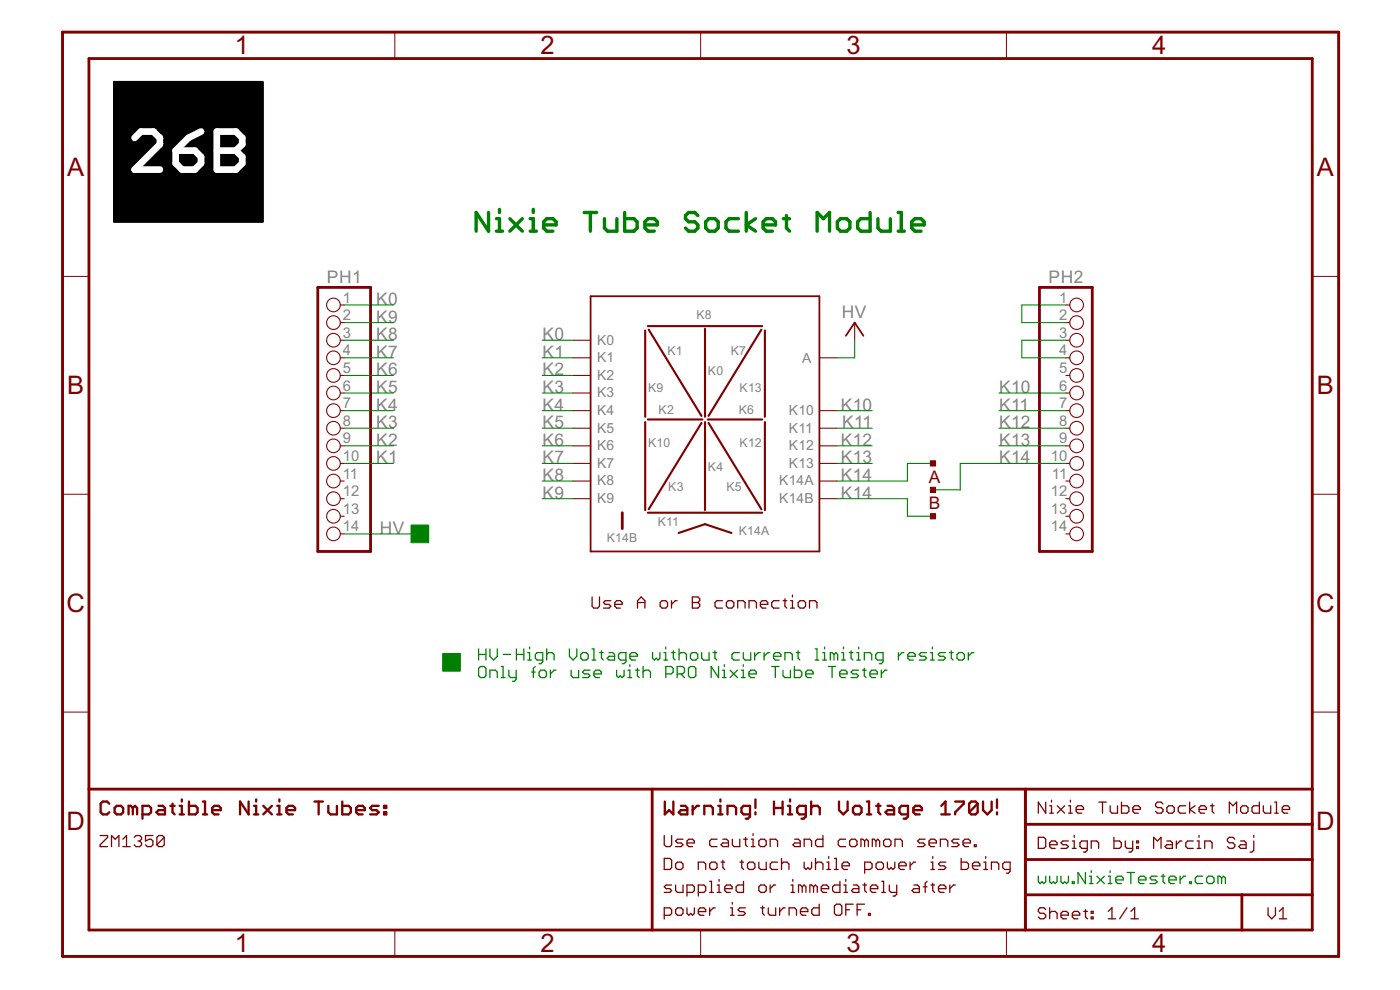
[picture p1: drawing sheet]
<svg xmlns="http://www.w3.org/2000/svg" width="420mm" height="297mm" viewBox="0 0 420 297" stroke-linecap="round" stroke-linejoin="round" font-family="sans-serif">
<g fill="none" stroke="#800000" stroke-width=".38">
<path d="M177.7 179.1v2.8l.5 .6h1.2l.5-.6v-2.8M207.8 179.1h1.6l.6 .6v.5l-.6 .6 .6 .5v.6l-.6 .6h-1.6zM235.6 179.7v2.2l.5 .6M237.8 178.6v.5M183.3 180.2h-1.6l-.6 .6 .6 .5h1.1l.5 .6-.5 .6h-1.7M184.5 181.3h2.2v-.5l-.5-.6h-1.1l-.6 .6v1.1l.6 .6h1.1M191.3 182.5v-2.3l1.1-1.1 1.1 1.1v2.3M191.3 180.8h2.2M198.1 180.8l.6-.6h1.1l.5 .6v1.1l-.5 .6h-1.1l-.6-.6zM201.5 180.2v2.3M203.2 180.2h-.6l-1.1 1.1M207.8 180.8h1.6"/>
<path d="M216.8 180.2h-1.7l-.5 .6v1.1l.5 .6h1.7M218 180.8l.5-.6h1.1l.6 .6v1.1l-.6 .6h-1.1l-.5-.6zM221.4 182.5v-2.3h1.7l.5 .6v1.7M224.8 182.5v-2.3h1.7l.5 .6v1.7M228.2 181.3h2.2v-.5l-.5-.6h-1.1l-.6 .6v1.1l.6 .6h1.1M233.8 180.2h-1.6l-.6 .6v1.1l.6 .6h1.6M235 180.2h1.1M237.3 182.5h1.1M237.3 180.2h.5v2.3M239.5 180.8l.6-.6h1.1l.6 .6v1.1l-.6 .6h-1.1l-.6-.6zM243 182.5v-2.3h1.6l.6 .6v1.7M30.1 250.7h2.2v.5l-2.2 2.3v.5h2.2"/>
<path d="M33.5 254v-3.3l1.1 1.1 1.1-1.1v3.3M36.9 254h2.2M36.9 251.8l1.1-1.1v3.3M40.3 251.2l.5-.5h1.1l.6 .5v.6l-.6 .5M41.4 252.3h.5M41.9 252.3l.6 .6v.6l-.6 .5h-1.1l-.5-.5M45.9 250.7h-2.2v1.6l1.1-.5h.5l.6 .5v1.2l-.6 .5h-1.1l-.5-.5M49.3 251.2v2.3l-.6 .5h-1.1l-.5-.5M49.3 251.2l-.6-.5h-1.1l-.5 .5v2.3M49.3 251.2l-2.2 2.3M199.3 250.7v2.8l.6 .5h1.1l.6-.5v-2.8M199.3 257.6h1.7l.6 .5v2.2l-.6 .6h-1.7z"/>
<path d="M202.8 259.2l.5-.5h1.1l.6 .5v1.1l-.6 .6h-1.1l-.5-.6zM205 251.8h-1.7l-.5 .5 .5 .6h1.1l.6 .6-.6 .5h-1.6M206.2 252.9h2.2v-.6l-.6-.5h-1.1l-.5 .5v1.2l.5 .5h1.1M213 259.2l.5-.5h1.2l.5 .5v1.1l-.5 .6h-1.2l-.5-.6zM215.2 251.8h-1.7l-.5 .5v1.2l.5 .5h1.7M216.4 258.7h1.1M216.9 251.8h1.1l.6 .5v1.7h-1.7l-.5-.5 .5-.6h1.7M216.9 258.1v2.2l.6 .6M219.8 251.8v1.7l.5 .5h1.7v-2.2M222.1 258.7h1.1M222.6 258.1v2.2l.6 .6M223.2 251.8h1.1"/>
<path d="M223.8 251.2v2.3l.5 .5M224.3 259.2l.6-.5h1.1l.5 .5v1.1l-.5 .6h-1.1l-.6-.6zM225.5 254h1.1M225.5 251.8h.5v2.2M226 250.1v.6M227.7 252.3l.6-.5h1.1l.6 .5v1.2l-.6 .5h-1.1l-.6-.5zM227.7 258.7v1.6l.6 .6h1.7v-2.2M231.1 254v-2.2h1.7l.6 .5v1.7M233.4 258.7h-1.7l-.6 .5v1.1l.6 .6h1.7M234.5 259.2l.6-.5h1.1l.6 .5v1.7M234.5 257.6v3.3M238.5 251.8h1.1l.6 .5v1.7h-1.7l-.5-.5 .5-.6h1.7"/>
<path d="M241.3 254v-2.2h1.7l.6 .5v1.7M241.3 258.7v1.6l.6 .6 .6-.6 .5 .6 .6-.6v-1.6M244.8 259.2l.5-.5h1.1l.6 .5v1.7M244.8 257.6v3.3M247 250.7v3.3h-1.7l-.5-.5v-1.2l.5-.5h1.7M248.2 258.7h.5v2.2M248.7 257v.6M250.4 257.6h.6v3.3M252.7 259.8h2.2v-.6l-.5-.5h-1.1l-.6 .5v1.1l.6 .6h1.1M253.8 251.8h-1.7l-.5 .5v1.2l.5 .5h1.7M255 252.3l.5-.5h1.1l.6 .5v1.2l-.6 .5h-1.1l-.5-.5zM259.5 252.3l-.6-.5h-.5v2.2"/>
<path d="M259.5 252.3v1.7M259.5 252.3l.5-.5 .6 .5v1.7M262.9 252.3l-.6-.5h-.5v2.2M262.9 252.3v1.7M262.9 252.3l.5-.5 .6 .5v1.7M263.5 258.7h1.1l.5 .5v1.1l-.5 .6h-1.1l-.6-.6v-1.1zM265.2 252.3l.5-.5h1.1l.6 .5v1.2l-.6 .5h-1.1l-.5-.5zM266.3 258.7v1.6l.6 .6 .5-.6 .6 .6 .5-.6v-1.6M268.6 254v-2.2h1.7l.5 .5v1.7M269.7 259.8h2.2v-.6l-.5-.5h-1.1l-.6 .5v1.1l.6 .6h1.1M273.1 258.7v2.2M274.8 258.7h-.6l-1.1 1.1"/>
<path d="M277.6 251.8h-1.7l-.5 .5 .5 .6h1.2l.5 .6-.5 .5h-1.7M278.8 252.9h2.2v-.6l-.5-.5h-1.1l-.6 .5v1.2l.6 .5h1.1M279.4 258.7h.5v2.2M279.9 257v.6M282.2 254v-2.2h1.7l.5 .5v1.7M283.9 258.7h-1.7l-.6 .5 .6 .6h1.1l.6 .5-.6 .6h-1.7M287.8 251.8h-1.6l-.6 .5 .6 .6h1.1l.5 .6-.5 .5h-1.7M288.5 257.6v3.3h1.6l.6-.6v-1.1l-.6-.5h-1.6M289 252.9h2.2v-.6l-.5-.5h-1.1l-.6 .5v1.2l.6 .5h1.1M291.8 259.8h2.3v-.6l-.6-.5h-1.1l-.6 .5v1.1l.6 .6h1.1M292.4 253.5h.6v.5h-.6zM295.3 258.7h.5v2.2"/>
<path d="M295.8 257v.6M311.6 251.2h1.7l.5 .6v2.2l-.5 .6h-1.7zM313.8 240.7v3.3l-2.2-3.3v3.3M315 241.8h.6v2.2M315 244h1.1M315 253.4h2.2v-.5l-.5-.6h-1.1l-.6 .6v1.1l.6 .6h1.1M315.6 240.1v.6M317.3 241.8l2.2 2.2M319.5 241.8l-2.2 2.2M320.6 252.3h-1.6l-.6 .6 .6 .5h1.1l.5 .6-.5 .6h-1.7M320.7 241.8h.5v2.2M320.7 244h1.1"/>
<path d="M321.2 240.1v.6M321.8 254.6h1.1M321.8 252.3h.6v2.3M322.4 250.7v.5M323 242.9h2.2v-.6l-.6-.5h-1.1l-.5 .5v1.1l.5 .6h1.1M326.3 254.6h-1.6l-.6-.6v-1.1l.6-.6h1.6v2.8l-.5 .6h-.6M327.5 254.6v-2.3h1.7l.5 .6v1.7M329.8 240.7h2.2M330.9 240.7v3.3M333.2 241.8v1.6l.5 .6h1.7v-2.2M334.3 251.2v3.4h1.7l.5-.6v-1.1l-.5-.6h-1.7M336.6 240.7v3.3h1.6l.6-.6v-1.1l-.6-.5h-1.6"/>
<path d="M337.7 252.3v1.7l.6 .6h1.6M339.9 252.3v2.8l-.5 .6h-.6M340 242.9h2.2v-.6l-.5-.5h-1.2l-.5 .5v1.1l.5 .6h1.2M341.1 254h.6v.6h-.6zM341.1 252.3h.6v.6h-.6zM346.2 254.6v-3.4l1.1 1.1 1.1-1.1v3.4M349 241.2l-.5-.5h-1.2l-.5 .5v.6l.5 .5h1.2l.5 .6v.5l-.5 .6h-1.2l-.5-.6M350.2 252.3h1.1l.6 .6v1.7h-1.7l-.6-.6 .6-.6h1.7M350.8 241.8h1.1l.5 .5v1.1l-.5 .6h-1.1l-.6-.6v-1.1zM353 252.3v2.3M354.7 252.3h-.6l-1.1 1.1M355.8 241.8h-1.6l-.6 .5v1.1l.6 .6h1.6"/>
<path d="M357 240.7v3.3M358.1 252.3h-1.7l-.5 .6v1.1l.5 .6h1.7M358.7 241.8l-1.7 1.1 1.7 1.1M359.3 252.3h.5v2.3M359.3 254.6h1.1M359.8 250.7v.5M359.9 242.9h2.2v-.6l-.6-.5h-1.1l-.5 .5v1.1l.5 .6h1.1M361.5 254.6v-2.3h1.7l.6 .6v1.7M363.2 241.8h1.2M363.8 241.2v2.2l.6 .6M368.9 244v-3.3l1.1 1.1 1.1-1.1v3.3M370.6 251.8l-.6-.6h-1.1l-.5 .6v.5l.5 .6h1.1l.6 .5v.6l-.6 .6h-1.1l-.5-.6"/>
<path d="M372.3 242.3l.6-.5h1.1l.5 .5v1.1l-.5 .6h-1.1l-.6-.6zM372.3 252.3h1.1l.6 .6v1.7h-1.7l-.5-.6 .5-.6h1.7M376.3 252.3v2.8l-.6 .6h-.5M376.3 250.7v.5M378 240.7v3.3h-1.7l-.6-.6v-1.1l.6-.5h1.7M379.1 241.8v1.6l.6 .6h1.7v-2.2M382.5 244h1.1M382.5 240.7h.6v3.3M384.8 242.9h2.2v-.6l-.5-.5h-1.1l-.6 .5v1.1l.6 .6h1.1M199.3 274.6h1.7l.6-.5v-1.1l-.6-.6h-1.7v3.3M201.6 265.5h-1.7l-.6 .6 .6 .5h1.1l.6 .6-.6 .6h-1.7M202.8 265.5v1.7l.5 .6h1.7v-2.3"/>
<path d="M203.3 272.4h1.1l.6 .6v1.1l-.6 .5h-1.1l-.5-.5v-1.1zM206.2 267.8h1.6l.6-.6v-1.1l-.6-.6h-1.6v3.4M206.2 272.4v1.7l.5 .5 .6-.5 .5 .5 .6-.5v-1.7M209.6 260.9v-2.2h1.6l.6 .5v1.7M209.6 267.8h1.6l.6-.6v-1.1l-.6-.6h-1.6v3.4M209.6 273.5h2.2v-.5l-.6-.6h-1.1l-.5 .6v1.1l.5 .5h1.1M213 272.4v2.2M213 267.8h1.1M213 264.4h.5v3.4M214.7 272.4h-.6l-1.1 1.1M215.2 267.8h1.2M215.2 265.5h.6v2.3"/>
<path d="M215.8 263.9v.5M217.5 266.6h2.2v-.5l-.5-.6h-1.1l-.6 .6v1.1l.6 .6h1.1M219.2 272.4h.6v2.2M219.2 274.6h1.1M219.8 270.7v.6M223.1 264.4v3.4h-1.6l-.6-.6v-1.1l.6-.6h1.6M223.7 272.4h-1.7l-.5 .6 .5 .5h1.2l.5 .6-.5 .5h-1.7M227.7 266.1l.6-.6h1.1l.6 .6v1.1l-.6 .6h-1.1l-.6-.6zM228.3 272.4h1.1M228.9 271.8v2.3l.5 .5M230.6 272.4v1.7l.5 .5h1.7v-2.2M231.1 265.5v2.3"/>
<path d="M232.8 265.5h-.6l-1.1 1.1M234 272.4v2.2M235.6 272.4h-.5l-1.1 1.1M236.8 274.6v-2.2h1.7l.5 .6v1.6M237.4 267.8h1.1M237.4 265.5h.5v2.3M237.9 263.9v.5M240.2 273.5h2.2v-.5l-.5-.6h-1.1l-.6 .6v1.1l.6 .5h1.1M240.7 266.1l-.5-.6h-.6v2.3M240.7 266.1v1.7M240.7 266.1l.6-.6 .6 .6v1.7M244.2 266.1l-.6-.6h-.5v2.3"/>
<path d="M244.2 266.1v1.7M244.2 266.1l.5-.6 .6 .6v1.7M245.9 271.3v3.3h-1.7l-.6-.5v-1.1l.6-.6h1.7M246.5 266.6h2.2v-.5l-.6-.6h-1.1l-.5 .6v1.1l.5 .6h1.1M248.2 260.9h1.1M250.4 260.9h1.1M250.4 271.8l.6-.5h1.1l.5 .5v2.3l-.5 .5h-1.1l-.6-.5zM252.1 264.4v3.4h-1.7l-.5-.6v-1.1l.5-.6h1.7M253.3 267.8h1.1M253.3 265.5h.5v2.3M253.8 263.9v.5M253.8 273h1.2"/>
<path d="M256.1 271.3h-2.3v3.3M256.1 265.5h1.1l.6 .6v1.7h-1.7l-.6-.6 .6-.6h1.7M257.2 273h1.1M258.9 265.5h1.2M259.5 271.3h-2.3v3.3M259.5 260.9h1.7l.5-.6v-1.1l-.5-.5h-1.7v3.3M259.5 265v2.2l.6 .6M260.6 274.1h.6v.5h-.6zM261.2 266.6h2.2v-.5l-.5-.6h-1.1l-.6 .6v1.1l.6 .6h1.1M264.6 264.4h.6v3.4M264.6 267.8h1.1M266.9 265.5v1.7l.5 .6h1.7"/>
<path d="M269.1 265.5v2.8l-.6 .6h-.5M274.3 265.5h1.1l.5 .6v1.7h-1.6l-.6-.6 .6-.6h1.6M277.1 266.1h1.1M278.2 264.4l-.5 .6v2.8M279.4 260.9h1.1M279.4 265.5h1.1M279.9 265v2.2l.6 .6M281.6 266.6h2.3v-.5l-.6-.6h-1.1l-.6 .6v1.1l.6 .6h1.1M285.1 265.5v2.3M286.7 265.5h-.5l-1.1 1.1M295.3 260.9h1.1M297.5 260.9v-2.2h1.7l.5 .5v1.7"/>
<path d="M303.1 260.9h-1.6l-.6-.6v-1.1l.6-.5h1.6v2.8l-.5 .5h-.6M313.8 272.9l-.5-.5h-1.1l-.6 .5v.6l.6 .5h1.1l.5 .6v.5l-.5 .6h-1.1l-.6-.6M315 272.4v3.3M315 274l.6-.5h1.1l.5 .5v1.7M318.4 274.6h2.2v-.6l-.5-.5h-1.1l-.6 .5v1.1l.6 .6h1.1M321.8 274.6h2.2v-.6l-.5-.5h-1.1l-.6 .5v1.1l.6 .6h1.1M325.2 273.5h1.1M325.8 272.9v2.2l.5 .6M327.5 273.5h.6v.5h-.6zM327.5 275.1h.6v.6h-.6zM332.6 275.7h2.2M332.6 273.5l1.1-1.1v3.3"/>
<path d="M338.2 272.4l-2.2 3.3M339.4 275.7h2.2M339.4 273.5l1.1-1.1v3.3M380.6 272.4v2.2l1.1 1.1 1.1-1.1v-2.2M383.9 273.5l1.2-1.1v3.3M383.9 275.7h2.3"/>
</g>
<path d="M18.8 9.6h383v277.4h-383zM26.7 17.6h367.1v261.4h-367.1zM95.4 86.2h15.8v79.3h-15.8zM312 86.2h15.8v79.3h-15.8zM186.8 153.8v4.8M26.7 236.8h367.1M195.7 236.8v42.2M307.7 236.8v42.2M307.7 247.3h86.1M307.7 257.9h86.1M307.7 268.5h86.1M372.7 268.5v10.5" fill="none" stroke="#800000" stroke-width=".85"/>
<g fill="none" stroke="#800000" stroke-width=".7">
<path d="M54.6 239.9v.6M76.9 239.9v.6M83.8 239.9v.6M216.2 239.9v.6M226.7 239.9v2.5M237.1 239.9v.6M299.2 239.9v2.5M32.8 241.1l-.7-.6h-1.2l-.7 .6v2.6l.7 .6h1.2l.7-.6M35 241.8h1.3l.7 .6v1.3l-.7 .6h-1.3l-.6-.6v-1.3zM39.9 242.4l-.7-.6h-.6v2.5M39.9 242.4v1.9M39.9 242.4l.6-.6 .6 .6v1.9"/>
<path d="M42.8 244.3h1.9l.6-.6v-1.3l-.6-.6h-1.9v3.8M47.6 241.8h1.3l.6 .6v1.9h-1.9l-.7-.6 .7-.6h1.9M51.1 241.8h1.3M51.8 241.1v2.6l.6 .6M53.9 241.8h.7v2.5M53.9 244.3h1.3M56.7 240.5v3.8h1.9l.7-.6v-1.3l-.7-.6h-1.9M60.9 244.3h1.3M60.9 240.5h.6v3.8M63.7 243.1h2.6v-.7l-.7-.6h-1.3l-.6 .6v1.3l.6 .6h1.3M74.6 240.5v3.8l-2.5-3.8v3.8M76.2 241.8h.7v2.5"/>
<path d="M76.2 244.3h1.3M79 241.8l2.6 2.5M81.6 241.8l-2.6 2.5M83.2 241.8h.6v2.5M83.2 244.3h1.3M86 243.1h2.6v-.7l-.7-.6h-1.3l-.6 .6v1.3l.6 .6h1.3M94.4 240.5h2.5M95.6 240.5v3.8M98.5 241.8v1.9l.7 .6h1.9v-2.5M102.7 240.5v3.8h1.9l.7-.6v-1.3l-.7-.6h-1.9M106.9 243.1h2.6v-.7l-.7-.6h-1.3l-.6 .6v1.3l.6 .6h1.3M113.7 241.8h-2l-.6 .6 .6 .7h1.3l.7 .6-.7 .6h-1.9"/>
<path d="M115.3 241.8h.6v.6h-.6zM115.3 243.7h.6v.6h-.6zM199.5 240.5v3.8l1.3-1.2 1.3 1.2v-3.8M204.3 241.8h1.3l.7 .6v1.9h-2l-.6-.6 .6-.6h2M207.9 241.8v2.5M209.8 241.8h-.6l-1.3 1.3M211.4 244.3v-2.5h1.9l.6 .6v1.9M215.6 241.8h.6v2.5M215.6 244.3h1.2M218.3 244.3v-2.5h2l.6 .6v1.9M225.1 244.3h-1.9l-.7-.6v-1.3l.7-.6h1.9v3.2l-.6 .6h-.7M226.7 243.7v.6"/>
<path d="M232.3 240.5v3.8M232.3 242.4h2.6M234.9 240.5v3.8M236.5 241.8h.6v2.5M236.5 244.3h1.2M241.8 244.3h-1.9l-.7-.6v-1.3l.7-.6h1.9v3.2l-.6 .6h-.7M243.4 242.4l.7-.6h1.3l.6 .6v1.9M243.4 240.5v3.8M251.8 240.5v2.6l1.3 1.2 1.3-1.2v-2.6M256.6 241.8h1.3l.7 .6v1.3l-.7 .6h-1.3l-.6-.6v-1.3zM260.2 244.3h1.3M260.2 240.5h.6v3.8"/>
<path d="M263 241.8h1.2M263.6 241.1v2.6l.6 .6M266.4 241.8h1.3l.6 .6v1.9h-1.9l-.7-.6 .7-.6h1.9M272.5 244.3h-1.9l-.7-.6v-1.3l.7-.6h1.9v3.2l-.6 .6h-.7M274.1 243.1h2.6v-.7l-.7-.6h-1.2l-.7 .6v1.3l.7 .6h1.2M282.5 244.3h2.6M282.5 241.8l1.3-1.3v3.8M286.7 240.5h2.5v.6l-2.5 2.6v.6M293.4 241.1v2.6l-.6 .6h-1.3l-.6-.6M293.4 241.1l-.6-.6h-1.3l-.6 .6v2.6M293.4 241.1l-2.5 2.6M295 240.5v2.6l1.3 1.2 1.3-1.2v-2.6"/>
<path d="M299.2 243.7v.6"/>
</g>
<g fill="none" stroke="#800000" stroke-width=".32">
<path d="M102.1 91.5h1.2M102.1 96.8h1.2M256.5 96.8v5.3M319.9 91.5h1.1M319.9 96.8h1.1M102.1 102.1h1.2M102.1 107.4h1.2M102.1 112.6h1.2M102.1 117.9h1.2M172 102.1h5.2M172 107.4h5.2M172 112.6h5.2"/>
<path d="M172 117.9h5.2M245.9 107.4h5.3M319.9 102.1h1.1M319.9 107.4h1.1M319.9 112.6h1.1M319.9 117.9h1.1M102.1 123.2h1.2M102.1 128.5h1.2M102.1 133.8h1.2M102.1 139h1.2M172 123.2h5.2M172 128.5h5.2"/>
<path d="M172 133.8h5.2M172 139h5.2M245.9 123.2h5.3M245.9 128.5h5.3M245.9 133.8h5.3M245.9 139h5.3M319.9 123.2h1.1M319.9 128.5h1.1M319.9 133.8h1.1M319.9 139h1.1M102.1 144.3h1.2M102.1 149.6h1.2"/>
<path d="M102.1 154.9h1.2M172 144.3h5.2M172 149.6h5.2M245.9 144.3h5.3M245.9 149.6h5.3M319.9 144.3h1.1M319.9 149.6h1.1M319.9 154.9h1.1M102.1 160.2h1.2M319.9 160.2h1.1"/>
<circle cx="100.1" cy="91.5" r="2.05"/>
<circle cx="100.1" cy="96.8" r="2.05"/>
<circle cx="323.1" cy="91.5" r="2.05"/>
<circle cx="323.1" cy="96.8" r="2.05"/>
<circle cx="100.1" cy="112.6" r="2.05"/>
<circle cx="100.1" cy="117.9" r="2.05"/>
<circle cx="100.1" cy="102.1" r="2.05"/>
<circle cx="100.1" cy="107.4" r="2.05"/>
<circle cx="323.1" cy="117.9" r="2.05"/>
<circle cx="323.1" cy="102.1" r="2.05"/>
<circle cx="323.1" cy="107.4" r="2.05"/>
<circle cx="323.1" cy="112.6" r="2.05"/>
<circle cx="100.1" cy="128.5" r="2.05"/>
<circle cx="100.1" cy="133.8" r="2.05"/>
<circle cx="100.1" cy="123.2" r="2.05"/>
<circle cx="100.1" cy="139" r="2.05"/>
<circle cx="323.1" cy="128.5" r="2.05"/>
<circle cx="323.1" cy="123.2" r="2.05"/>
<circle cx="323.1" cy="133.8" r="2.05"/>
<circle cx="323.1" cy="139" r="2.05"/>
<circle cx="100.1" cy="154.9" r="2.05"/>
<circle cx="100.1" cy="149.6" r="2.05"/>
<circle cx="100.1" cy="144.3" r="2.05"/>
<circle cx="323.1" cy="154.9" r="2.05"/>
<circle cx="323.1" cy="144.3" r="2.05"/>
<circle cx="323.1" cy="149.6" r="2.05"/>
<circle cx="100.1" cy="160.2" r="2.05"/>
<circle cx="323.1" cy="160.2" r="2.05"/>
</g>
<path d="M177.2 88.9h68.7v76.6h-68.7zM253.9 100.8l2.6-4 2.6 4" fill="none" stroke="#800000" stroke-width=".53"/>
<g fill="none" stroke="#800000" stroke-width=".63">
<path d="M18.8 9.6h383v277.4h-383zM193.6 99.2v25.9M194.4 97.9h34.3M194.7 98.9l15.8 25.9M211.6 98.6v26.5M228.5 98.9l-15.9 25.9M229.6 99.2v25.9M193.6 126.6v26.5M194.4 125.9h16.4M210.5 126.9l-15.8 25.9M211.6 126.6v26.5M212.4 125.9h16.3"/>
<path d="M212.6 126.9l15.9 25.9M229.6 126.6v26.5M194.4 153.8h34.3M203.7 159.9l7.9-2.6 7.9 2.6"/>
</g>
<g fill="none" stroke="#800000" stroke-width=".3">
<path d="M26.7 17.6h367.1v261.4h-367.1zM118.5 9.6v8M210.3 9.6v8M302 9.6v8M18.8 82.9h7.9M393.8 82.9h8M18.8 148.3h7.9M393.8 148.3h8M18.8 213.7h7.9M393.8 213.7h8M308 236.8v42.2M393.8 236.8h-198.1v42.2"/>
<path d="M308 257.9h85.8M308 247.3h85.8M118.5 279v8M210.3 279v8M302 279v8M308 268.5h85.8M372.7 268.5v10.5"/>
</g>
<path d="M34.1 24.4h44.9v42.3h-44.9z" fill="#000" stroke="#000" stroke-width=".3"/>
<g fill="#008000" stroke="#008000" stroke-width=".3">
<path d="M123.4 157.5h5.3v5.3h-5.3z"/>
<path d="M132.9 196.1h5.3v5.3h-5.3z"/>
</g>
<g fill="none" stroke="#008000" stroke-width="1">
<path d="M146.6 63.8v5.6l-3.7-5.6v5.6M149 65.6h.9v3.8M149 69.4h1.8M149.9 62.8v1M153 65.6l3.8 3.8M156.8 65.6l-3.8 3.8M159.1 65.6h.9v3.8M159.1 69.4h1.9M160 62.8v1M163.2 67.5h3.7v-1l-1-.9h-1.8l-.9 .9v1.9l.9 1h1.8M175.3 63.8h3.7M177.2 63.8v5.6"/>
<path d="M181.4 65.6v2.8l.9 1h2.8v-3.8M187.5 63.8v5.6h2.8l.9-1v-1.9l-.9-.9h-2.8M193.5 67.5h3.8v-1l-.9-.9h-1.9l-1 .9v1.9l1 1h1.9M209.4 64.7l-.9-.9h-1.8l-1 .9v.9l1 .9h1.8l.9 1v.9l-.9 1h-1.8l-1-1M212.7 65.6h1.9l.9 .9v1.9l-.9 1h-1.9l-.9-1v-1.9zM221.6 65.6h-2.8l-.9 .9v1.9l.9 1h2.8M224 63.8v5.6M226.8 65.6l-2.8 1.9 2.8 1.9M229 67.5h3.7v-1l-.9-.9h-1.8l-1 .9v1.9l1 1h1.8M235.1 65.6h1.9M236 64.7v3.7l1 1M245.2 69.4v-5.6l1.9 1.8 1.9-1.8v5.6"/>
<path d="M252.2 65.6h1.9l1 .9v1.9l-1 1h-1.9l-.9-1v-1.9zM261.1 63.8v5.6h-2.8l-.9-1v-1.9l.9-.9h2.8M263.5 65.6v2.8l.9 1h2.8v-3.8M269.6 69.4h1.8M269.6 63.8h.9v5.6M273.6 67.5h3.7v-1l-.9-.9h-1.8l-1 .9v1.9l1 1h1.8"/>
</g>
<g fill="none" stroke="#008000" stroke-width=".38">
<path d="M143.6 194.7v3.3M143.6 196.4h2.2M144.2 200h1.1l.5 .5v2.3l-.5 .5h-1.1l-.6-.5v-2.3zM145.8 194.7v3.3M147 194.7v2.2l1.1 1.1 1.1-1.1v-2.2M150.4 200h.6v3.3M151 196.4h2.2M155 196.4h2.2M155 194.7v3.3M157.2 194.7v3.3M158.4 195.8h.5v2.2M158.4 198h1.1"/>
<path d="M158.9 194.1v.6M160.6 200l-.5 .5v2.8M162.9 198h-1.7l-.5-.5v-1.1l.5-.6h1.7v2.8l-.6 .5h-.5M164.1 196.4l.5-.6h1.1l.6 .6v1.6M164.1 194.7v3.3M170.9 194.7v2.2l1.1 1.1 1.1-1.1v-2.2M174.8 195.8h1.1l.6 .6v1.1l-.6 .5h-1.1l-.5-.5v-1.1zM177.7 194.7h.5v3.3M177.7 198h1.1M180 195.8h1.1M180.5 195.3v2.2l.6 .5M182.8 195.8h1.1l.5 .6v1.6h-1.6l-.6-.5 .6-.6h1.6"/>
<path d="M187.9 198h-1.7l-.6-.5v-1.1l.6-.6h1.7v2.8l-.6 .5h-.6M189 199.4v.6M189 196.9h2.3v-.5l-.6-.6h-1.1l-.6 .6v1.1l.6 .5h1.1M193 200v3.3M195.8 195.8v1.7l.6 .5 .6-.5 .5 .5 .6-.5v-1.7M199.2 195.8h.6v2.2M199.2 198h1.2M199.8 194.1v.6M201.5 195.8h1.1M202.1 195.3v2.2l.5 .5M203.8 196.4l.5-.6h1.1l.6 .6v1.6M203.8 194.7v3.3"/>
<path d="M207.8 195.8h1.1l.5 .6v1.1l-.5 .5h-1.1l-.6-.5v-1.1zM210.6 195.8v1.7l.6 .5h1.6v-2.2M214 195.8h1.1M214.6 195.3v2.2l.5 .5M215.6 200v3.3l-2.2-3.3v3.3M217.4 199.4v.6M221.9 195.8h-1.7l-.5 .6v1.1l.5 .5h1.7M223.1 199.4v.6M223.1 195.8v1.7l.5 .5h1.7v-2.2M226.5 195.8v2.2M228.2 195.8h-.6l-1.1 1.1M229.3 195.8v2.2"/>
<path d="M231 195.8h-.6l-1.1 1.1M231.6 200h2.2M232.2 196.9h2.2v-.5l-.6-.6h-1.1l-.5 .6v1.1l.5 .5h1.1M232.7 200v3.3M235.6 198v-2.2h1.6l.6 .6v1.6M238.4 200v3.3h1.7l.5-.5v-1.1l-.5-.6h-1.7M239 195.8h1.1M239.5 195.3v2.2l.6 .5M244.6 198h1.1M244.6 194.7h.6v3.3M246.9 195.8h.6v2.2M246.9 198h1.1"/>
<path d="M247.5 194.1v.6M248.6 200h2.2M249.7 200v3.3M250.3 196.4l-.6-.6h-.5v2.2M250.3 196.4v1.6M250.3 196.4l.5-.6 .6 .6v1.6M252.6 195.8h.6v2.2M252.6 198h1.1M253.2 194.1v.6M254.9 195.8h1.1M255.4 195.3v2.2l.6 .5M257.1 195.8h.6v2.2"/>
<path d="M257.1 198h1.1M257.7 194.1v.6M259.4 198v-2.2h1.7l.5 .6v1.6M265 198h-1.6l-.6-.5v-1.1l.6-.6h1.6v2.8l-.5 .5h-.6M269.6 195.8v2.2M271.3 195.8h-.6l-1.1 1.1M272.5 196.9h2.2v-.5l-.6-.6h-1.1l-.5 .6v1.1l.5 .5h1.1M278.1 195.8h-1.7l-.5 .6 .5 .5h1.1l.6 .6-.6 .5h-1.6M279.3 195.8h.5v2.2M279.3 198h1.1M279.8 194.1v.6M283.8 195.8h-1.7l-.6 .6 .6 .5h1.1l.6 .6-.6 .5h-1.7"/>
<path d="M284.9 195.8h1.1M285.5 195.3v2.2l.5 .5M287.8 195.8h1.1l.5 .6v1.1l-.5 .5h-1.1l-.6-.5v-1.1zM290.6 195.8v2.2M292.3 195.8h-.6l-1.1 1.1M147 203.3v-2.2h1.7l.5 .6v1.6M150.4 203.3h1.2M152.7 201.1v1.7l.6 .5h1.6M154.9 201.1v2.8l-.5 .5h-.6M159.5 201.7h1.1M161.8 201.7l.5-.6h1.1l.6 .6v1.1l-.6 .5h-1.1l-.5-.5zM165.2 201.1v2.2"/>
<path d="M166.9 201.1h-.6l-1.1 1.1M171.4 201.1v1.7l.6 .5h1.7v-2.2M177.1 201.1h-1.7l-.6 .6 .6 .5h1.1l.6 .6-.6 .5h-1.7M178.2 202.2h2.3v-.5l-.6-.6h-1.1l-.6 .6v1.1l.6 .5h1.1M185.1 201.1v1.7l.5 .5 .6-.5 .5 .5 .6-.5v-1.7M188.4 203.3h1.2M188.4 201.1h.6v2.2M190.7 201.1h1.1M191.3 200.5v2.3l.5 .5M193 201.7l.5-.6h1.2l.5 .6v1.6M199.8 202.2h1.7l.5-.5v-1.2l-.5-.5h-1.7v3.3M203.2 202.2h1.7l.5-.5v-1.2l-.5-.5h-1.7v3.3"/>
<path d="M204.3 202.2l1.1 1.1M206.6 200.5l.6-.5h1.1l.5 .5v2.3l-.5 .5h-1.1l-.6-.5zM216.8 203.3h1.1M216.8 201.1h.6v2.2M219.1 201.1l2.2 2.2M221.3 201.1l-2.2 2.2M222.5 203.3h1.1M222.5 201.1h.6v2.2M224.8 202.2h2.2v-.5l-.6-.6h-1.1l-.5 .6v1.1l.5 .5h1.1M235 201.1v1.7l.5 .5h1.7v-2.2M241.8 202.2h2.2v-.5l-.5-.6h-1.1l-.6 .6v1.1l.6 .5h1.1M252 202.2h2.2v-.5l-.5-.6h-1.1l-.6 .6v1.1l.6 .5h1.1"/>
<path d="M257.6 201.1h-1.6l-.6 .6 .6 .5h1.1l.5 .6-.5 .5h-1.7M258.8 201.1h1.1M259.4 200.5v2.3l.5 .5M261.1 202.2h2.2v-.5l-.5-.6h-1.2l-.5 .6v1.1l.5 .5h1.2M264.5 201.1v2.2M266.2 201.1h-.6l-1.1 1.1M311.6 262.9v1.7l.6 .5 .5-.5 .6 .5 .5-.5v-1.7M315 262.9v1.7l.6 .5 .5-.5 .6 .5 .5-.5v-1.7M318.4 262.9v1.7l.6 .5 .5-.5 .6 .5 .5-.5v-1.7M321.8 264.6h.6v.5h-.6zM325.8 261.8v3.3l-2.3-3.3v3.3M326.9 265.1h1.1"/>
<path d="M326.9 262.9h.6v2.2M327.5 261.2v.6M329.2 262.9l2.2 2.2M331.4 262.9l-2.2 2.2M332.6 265.1h1.1M332.6 262.9h.6v2.2M333.2 261.2v.6M334.9 264h2.2v-.6l-.6-.5h-1.1l-.5 .5v1.2l.5 .5h1.1M338.3 261.8h2.2M339.4 261.8v3.3M341.7 264h2.2v-.6l-.6-.5h-1.1l-.5 .5v1.2l.5 .5h1.1M347.3 262.9h-1.6l-.6 .5 .6 .6h1.1l.5 .6-.5 .5h-1.7"/>
<path d="M348.5 262.9h1.1M349.1 262.3v2.3l.5 .5M350.8 264h2.2v-.6l-.6-.5h-1.1l-.5 .5v1.2l.5 .5h1.1M354.2 262.9v2.2M355.8 262.9h-.5l-1.1 1.1M357 264.6h.6v.5h-.6zM360.9 262.9h-1.6l-.6 .5v1.2l.6 .5h1.6M362.1 263.4l.6-.5h1.1l.5 .5v1.2l-.5 .5h-1.1l-.6-.5zM366.6 263.4l-.5-.5h-.6v2.2M366.6 263.4v1.7M366.6 263.4l.6-.5 .5 .5v1.7"/>
</g>
<g fill="none" stroke="#008000" stroke-width=".32">
<path d="M103.3 91.5h14.8M103.3 96.8h14.8M319.9 91.5h-13.2v5.3h13.2M103.3 102.1h14.8M103.3 107.4h14.8M103.3 112.6h14.8M103.3 117.9h14.8M162.7 102.1h9.3M162.7 107.4h9.3M162.7 112.6h9.3M162.7 117.9h9.3M256.5 102.1v5.3h-5.3"/>
<path d="M299.8 117.9h20.1M319.9 102.1h-13.2v5.3h13.2M103.3 139h14.8M103.3 133.8h14.8M103.3 128.5h14.8M103.3 123.2h14.8M162.7 139h9.3M162.7 133.8h9.3M162.7 128.5h9.3M162.7 123.2h9.3M251.2 139h10.6M251.2 133.8h10.6"/>
<path d="M251.2 128.5h10.6M251.2 123.2h10.6M279.2 139h-6.9v5.3h-21.1M299.8 133.8h20.1M299.8 128.5h20.1M299.8 123.2h20.1M319.9 139h-31.7v8h-7.4M162.7 149.6h9.3M162.7 144.3h9.3M251.2 149.6h21.1v5.3h6.9M103.3 160.2h23.8"/>
</g>
<g fill="#800000" stroke="#800000" stroke-width=".3">
<path d="M279.2 138.3h1.6v1.5h-1.6z"/>
<path d="M279.2 146.2h1.6v1.6h-1.6z"/>
<path d="M279.2 154.1h1.6v1.6h-1.6z"/>
</g>
<path d="M60.3 39.5l-3.8 1.9-3.8 3.8M65.1 39.5h5.7l1.9 1.9v1.9l-1.9 1.9 1.9 1.9v1.9l-1.9 1.9h-5.7zM40.4 41.4l1.9-1.9h3.8l1.9 1.9v1.9l-7.6 7.6h7.6M52.7 45.2h5.7l1.9 1.9v1.9l-1.9 1.9h-3.8l-1.9-1.9zM65.1 45.2h5.7" fill="none" stroke="#fff" stroke-width="2"/>
<g font-size="8.6" fill="#800000">
<text x="70.5" y="16.3">1</text>
<text x="162.3" y="16.3">2</text>
<text x="254" y="16.3">3</text>
<text x="345.8" y="16.3">4</text>
<text x="20.2" y="53">A</text>
<text x="395.2" y="53">A</text>
<text x="20.2" y="118.3">B</text>
<text x="395.2" y="118.3">B</text>
<text x="20" y="183.7">C</text>
<text x="395" y="183.7">C</text>
<text x="20" y="249.1">D</text>
<text x="395" y="249.1">D</text>
<text x="70.5" y="285.7">1</text>
<text x="162.3" y="285.7">2</text>
<text x="254" y="285.7">3</text>
<text x="345.8" y="285.7">4</text>
</g>
<g font-size="5.8" fill="#808080">
<text x="98.1" y="84.9">PH1</text>
<text x="314.7" y="84.9">PH2</text>
<text x="112.9" y="91.5">K0</text>
<text x="252.6" y="95.5">HV</text>
<text x="112.9" y="96.8">K9</text>
<text x="112.9" y="102.1">K8</text>
<text x="112.9" y="107.4">K7</text>
<text x="162.8" y="102.1">K0</text>
<text x="162.8" y="107.4">K1</text>
<text x="112.9" y="112.6">K6</text>
<text x="162.8" y="112.6">K2</text>
<text x="112.9" y="117.9">K5</text>
<text x="162.8" y="117.9">K3</text>
<text x="299.9" y="117.9">K10</text>
<text x="112.9" y="123.2">K4</text>
<text x="162.8" y="123.2">K4</text>
<text x="252.4" y="123.2">K10</text>
<text x="299.9" y="123.2">K11</text>
<text x="112.9" y="128.5">K3</text>
<text x="162.8" y="128.5">K5</text>
<text x="252.8" y="128.5">K11</text>
<text x="299.9" y="128.5">K12</text>
<text x="112.9" y="133.8">K2</text>
<text x="162.8" y="133.8">K6</text>
<text x="252.4" y="133.8">K12</text>
<text x="299.9" y="133.8">K13</text>
<text x="112.9" y="139.1">K1</text>
<text x="162.8" y="139.1">K7</text>
<text x="252.4" y="139.1">K13</text>
<text x="299.9" y="139.1">K14</text>
<text x="162.8" y="149.6">K9</text>
<text x="162.8" y="144.3">K8</text>
<text x="252.4" y="144.3">K14</text>
<text x="252.4" y="149.6">K14</text>
<text x="114" y="160.2">HV</text>
</g>
<g font-size="5.8" fill="#800000">
<text x="278.8" y="144.9">A</text>
<text x="278.8" y="152.8">B</text>
</g>
<g font-size="5" fill="#808080">
<text x="102.9" y="90.8">1</text>
<text x="317.8" y="90.8">1</text>
<text x="102.9" y="96.1">2</text>
<text x="102.9" y="101.3">3</text>
<text x="317.8" y="96.1">2</text>
<text x="317.8" y="101.3">3</text>
<text x="102.9" y="106.6">4</text>
<text x="317.8" y="106.6">4</text>
<text x="102.9" y="111.9">5</text>
<text x="317.8" y="111.9">5</text>
<text x="102.9" y="117.2">6</text>
<text x="317.8" y="117.2">6</text>
<text x="102.9" y="122.5">7</text>
<text x="317.8" y="122.5">7</text>
<text x="102.9" y="127.7">8</text>
<text x="317.8" y="127.7">8</text>
<text x="102.9" y="133">9</text>
<text x="317.8" y="133">9</text>
<text x="102.9" y="138.3">10</text>
<text x="102.9" y="143.6">11</text>
<text x="315.3" y="138.3">10</text>
<text x="315.7" y="143.6">11</text>
<text x="102.9" y="148.9">12</text>
<text x="315.3" y="148.9">12</text>
<text x="102.9" y="154.2">13</text>
<text x="315.3" y="154.2">13</text>
<text x="102.9" y="159.4">14</text>
<text x="315.3" y="159.4">14</text>
</g>
<g font-size="4.7" fill="#808080">
<text x="179.2" y="103.4">K0</text>
<text x="179.2" y="114">K2</text>
<text x="179.2" y="108.7">K1</text>
<text x="240.7" y="108.9">A</text>
<text x="179.2" y="119.2">K3</text>
<text x="179.2" y="124.5">K4</text>
<text x="236.8" y="124.5">K10</text>
<text x="179.2" y="129.8">K5</text>
<text x="236.8" y="129.8">K11</text>
<text x="179.2" y="135.1">K6</text>
<text x="236.8" y="135.1">K12</text>
<text x="179.2" y="140.4">K7</text>
<text x="236.8" y="140.4">K13</text>
<text x="179.2" y="145.7">K8</text>
<text x="233.8" y="145.7">K14A</text>
<text x="179.2" y="150.9">K9</text>
<text x="233.8" y="150.9">K14B</text>
</g>
<g font-size="4.1" fill="#808080">
<text x="209" y="95.7">K8</text>
<text x="200.3" y="106.6">K1</text>
<text x="219.3" y="106.6">K7</text>
<text x="212.4" y="112.4">K0</text>
<text x="194.5" y="117.7">K9</text>
<text x="222" y="117.7">K13</text>
<text x="197.7" y="124.3">K2</text>
<text x="221.7" y="124.3">K6</text>
<text x="194.5" y="134">K10</text>
<text x="222" y="134">K12</text>
<text x="212.4" y="141.4">K4</text>
<text x="200.6" y="147.2">K3</text>
<text x="218" y="147.2">K5</text>
<text x="197.4" y="157.8">K11</text>
<text x="221.7" y="160.5">K14A</text>
<text x="182.1" y="162.6">K14B</text>
</g>
</svg>
